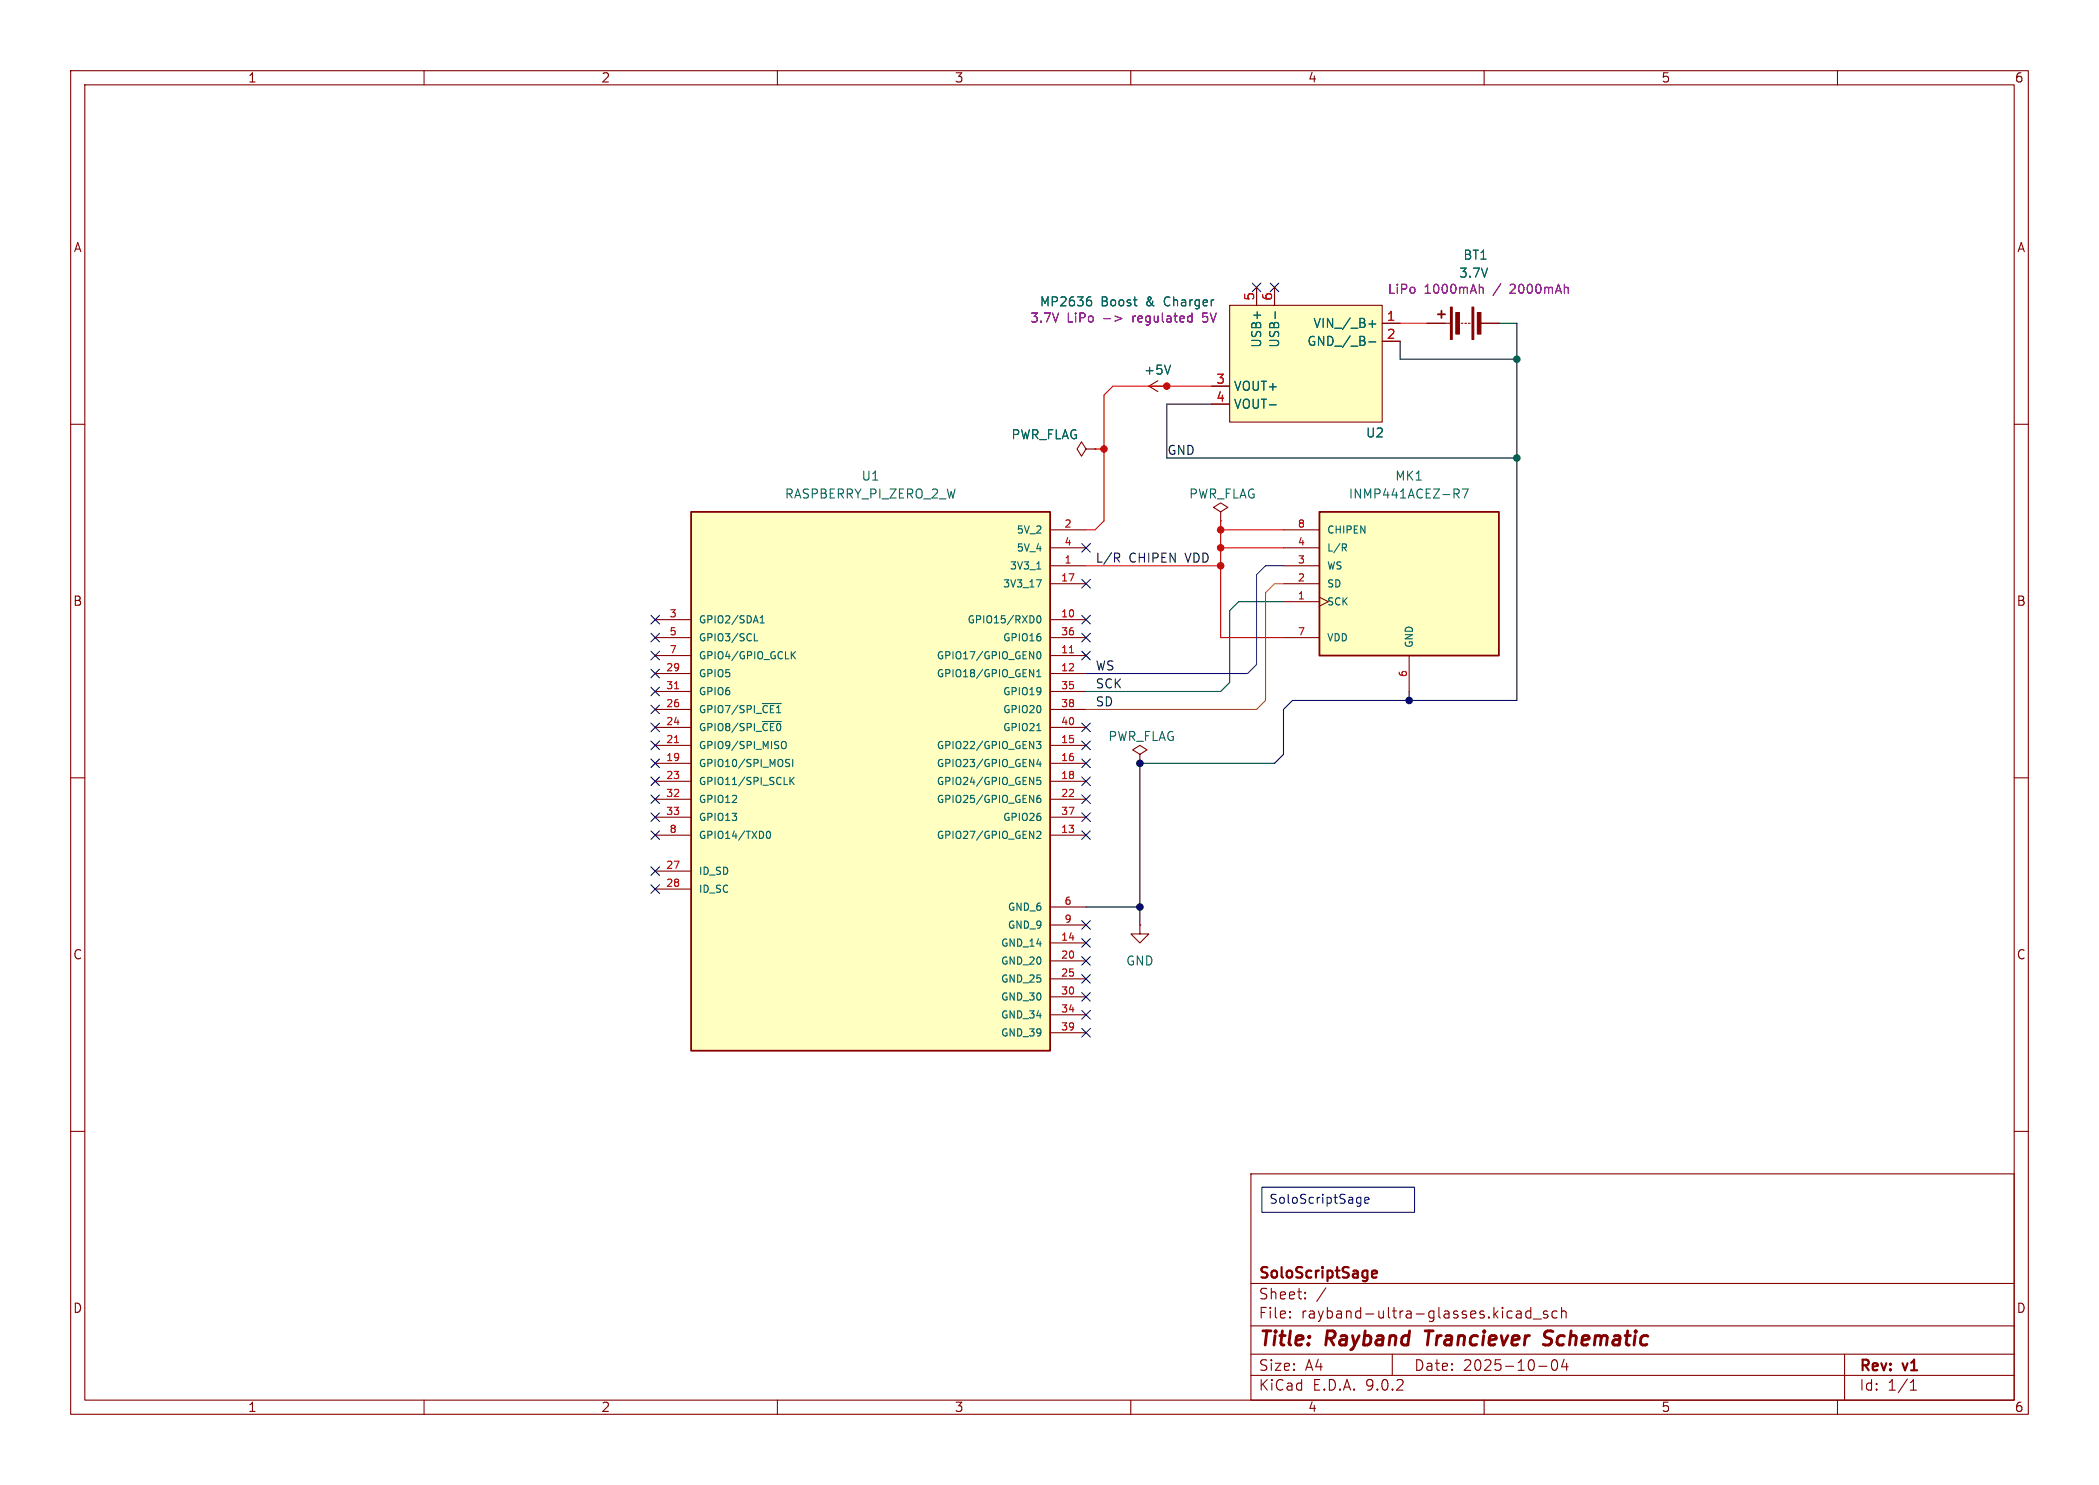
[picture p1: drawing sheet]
<svg xmlns="http://www.w3.org/2000/svg" width="297mm" height="210mm" viewBox="0 0 297 210" stroke-linecap="round" stroke-linejoin="round" font-family="sans-serif">
<g fill="none" stroke="#840000" stroke-width=".15">
<path d="M10 10h277v190h-277zM12 12h273v186h-273zM60 10v2M110 10v2M160 10v2M210 10v2M260 10v2M10 60h2M285 60h2M10 110h2M285 110h2M10 160h2"/>
<path d="M177 166h108v32h-108zM285 160h2M60 198v2M110 198v2M160 198v2M177 194.5h108M177 191.5h108M177 187.5h108M177 181.5h108M182.5 186.3h.1l-.1 .1M182.5 186.3v.1M182.5 185.5v.1"/>
<path d="M182.5 185.5h.1l-.1 .1M184.7 183.6v.1M184.7 183.6h-.1l.1 .1M184.7 182.8v.1M184.7 182.8h-.1l.1 .1M187.6 182.1l-1.3 2M197 191.5v3M210 198v2M214.6 185.5l.1-.1 .5 .1v.9M214.6 186.3l.1 .1 .5-.1M215.2 185.8l-.6 .1M216.6 185.5l-.4-.1-.3 .3v.4l.1 .2 .2 .1 .4-.1"/>
<path d="M216.6 184.9v1.5M217 186.5h1.1M217.7 193.2h1.2M219 185.5l-.4-.1-.2 .2 .1 .2 .5 .2v.1v.2l-.2 .1-.4-.1M219.7 192.4a.36 .36 0 0 1 .3-.1 .36 .36 0 0 1 .3 .3 .77 .77 0 0 1-.4 1.2 .91 .91 0 0 1-.2-1.4zM220.3 185.5l-.4-.1-.3 .3v.4l.1 .2 .2 .1 .4-.1M221 185.5a.37 .37 0 0 1 .6 .1v.8M221 184.9v1.5M221.3 192.2l-.3 1.1h.9M221.7 192.8v1M260 198v2M261 191.5v6.5"/>
<path d="M270.3 196.6h.9M270.3 195.5l.4-.4v1.5"/>
</g>
<path d="M201.6 188.2h1.2M202.2 188.2l-.2 2M219.4 190a.85 .85 0 0 1-1 .1M219.5 188.2h-.5a.49 .49 0 0 0-.5 .4 .49 .49 0 0 0 .4 .6l.5 .2" fill="none" stroke="#840000" stroke-width=".4"/>
<path d="M194.1 180.2l.7-.2v-.2l-.5-.1-.2 .2 .1 .7 .1 .1 .5-.1" fill="none" stroke="#840000" stroke-width=".3"/>
<path d="M174 43.2h21.6v16.5h-21.6z" fill="#ffffc2"/>
<g fill="none" stroke="#840000" stroke-width=".15">
<path d="M171.4 57.2h2.6M171.4 54.6h2.6M174 43.2h21.6v16.5h-21.6zM177.8 40.6v2.6M180.3 40.6v2.6M195.6 48.3h2.5M195.6 45.7h2.5M201.9 45.7h3.3M206.8 45.7h.2M207.3 45.7h.2M207.8 45.7h.2M209.5 45.7h2.6"/>
<path d="M153.7 63.5l-.7-1-.6 1 .6 1 .7-1h1.2M154.9 63.5h.1M172.7 72.4l1-.6-1-.7-1 .7 1 .6v1.3M172.7 73.7h.1M161.3 106.7l1-.7-1-.6-1 .6 1 .7v1.3M161.3 108h.1M161.3 130.8v1.3h1.3l-1.3 1.3-1.3-1.3h1.3M161.3 130.8h.1"/>
</g>
<path d="M154 42.5h.2l.3 .2-.1 .4-.4 .2M154.1 42h.2M179.6 57.2h1M180.4 44.1v1M193.7 48.4h1M193.7 45.8h1M194.2 45.3v1" fill="none" stroke="#006464" stroke-width=".15"/>
<path d="M157.8 44.7l.9 .4-.9 .3M168.3 44.7l.3 .1M168.6 44.3v1.2M168.6 45.5h-.3M209.5 40.6l.3 .1 .1 .1v.7" fill="none" stroke="#840084" stroke-width=".15"/>
<g fill="#840000" stroke="#840000" stroke-width=".15">
<path d="M205.2 43.4h.3v4.6h-.3z"/>
<path d="M208.3 43.4h.2v4.6h-.2z"/>
<path d="M206 44.2h.5v3h-.5z"/>
<path d="M209 44.2h.5v3h-.5z"/>
</g>
<path d="M203.5 44.5h1M204 43.9v1.1" fill="none" stroke="#840000" stroke-width=".25"/>
<path d="M186.7 72.4h25.4v20.3h-25.4z" fill="#ffffc2"/>
<path d="M186.7 72.4h25.4v20.3h-25.4z" fill="none" stroke="#840000" stroke-width=".25"/>
<path d="M162.6 54.6l1.2 .8M162.6 54.6h2.5M163.8 53.8l-1.2 .8M165.1 54.6h.1M181.6 77.5h5.1M181.6 74.9h5.1M181.6 90.2h5.1M181.6 85.1h5.1M181.6 82.6h5.1M181.6 80h5.1M186.7 84.5l1.3 .6-1.3 .6M199.4 92.7v5.1" fill="none" stroke="#840000" stroke-width=".15"/>
<path d="M165.6 51.6l-.4 1.3M190.2 77.4l.3 .5M190.3 76.9l.2 .2v.3h-.2M206 69.8l.5 .6M206.2 69.2l.3 .2-.1 .3-.2 .1M206.9 69.2h.8l-.5 1.2" fill="none" stroke="#006464" stroke-width=".15"/>
<path d="M97.8 72.4h50.8v76.2h-50.8z" fill="#ffffc2"/>
<path d="M97.8 72.4h50.8v76.2h-50.8z" fill="none" stroke="#840000" stroke-width=".25"/>
<g fill="none" stroke="#840000" stroke-width=".15">
<path d="M165.1 54.6h.1M171.4 57.2h2.6M171.4 54.6h2.6M177.8 40.6v2.6M180.3 40.6v2.6M195.6 48.3h2.5M195.6 45.7h2.5M201.9 45.7h2.6M209.5 45.7h2.6M148.6 74.9h5.1M148.6 77.5h5.1M154.9 63.5h.1"/>
<path d="M92.7 87.6h5.1M92.7 90.2h5.1M92.7 92.7h5.1M92.7 95.3h5.1M92.7 97.8h5.1M148.6 87.6h5.1M148.6 90.2h5.1M148.6 92.7h5.1M148.6 95.3h5.1M148.6 97.8h5.1M148.6 80h5.1M148.6 82.6h5.1"/>
<path d="M92.7 100.3h5.1M92.7 102.9h5.1M92.7 105.4h5.1M92.7 108h5.1M92.7 110.5h5.1M92.7 113h5.1M92.7 115.6h5.1M92.7 118.1h5.1M148.6 100.3h5.1M148.6 102.9h5.1M148.6 105.4h5.1M148.6 108h5.1"/>
<path d="M148.6 110.5h5.1M148.6 113h5.1M148.6 115.6h5.1M148.6 118.1h5.1M92.7 123.2h5.1M92.7 125.7h5.1M148.6 128.3h5.1M148.6 130.8h5.1M148.6 133.4h5.1M148.6 135.9h5.1M148.6 138.4h5.1M148.6 141h5.1"/>
<path d="M148.6 143.5h5.1M148.6 146.1h5.1"/>
</g>
<g fill="none" stroke="#006464" stroke-width=".15">
<path d="M154 42.5h.2l.3 .2-.1 .4-.4 .2M154.1 42h.2M165.6 51.6l-.4 1.3M179.6 57.2h1M180.4 44.1v1M193.7 48.4h1M193.7 45.8h1M194.2 45.3v1M106.7 90.6h.5M107.6 88.1h.5M107.6 87.4l.3-.3v1M107.9 99.5h2.7"/>
<path d="M112.1 92.6l.4 .6M112.5 92.2l-.5 .5M146.7 82h.6l-.4 1M146.7 80.5h.6M146.7 95.7h.6M146.7 95l.3-.3v1M146.8 92.3l.1-.1a.54 .54 0 0 1 .4 .5 .54 .54 0 0 1-.4 .5l-.1-.1-.1-.3zM146.8 87.1h.1a.54 .54 0 0 1 .4 .5 .54 .54 0 0 1-.4 .5 .68 .68 0 0 1-.1-1zM107.9 102h2.7M108.5 117.7l.2-.1a.54 .54 0 0 1 .3 .5 .54 .54 0 0 1-.3 .5l-.2-.1-.1-.3zM110.6 105l.2-.1a.34 .34 0 0 1 .4 .3v.3a.34 .34 0 0 1-.2 .4 .34 .34 0 0 1-.4-.2M111.3 107.9l.3 .1 .1 .2-.2 .2h-.2"/>
<path d="M111.3 107.4h.4M111.8 109.9v1.1M111.9 110.4l.5 .6M112.2 107.4v1M112.4 109.9l-.6 .6M146.7 104.9h.6l-.4 .3 .3 .1v.5l-.1 .1-.4-.1M146.7 117.7l.4-.1 .2 .2-.6 .8h.6M146.7 103.3h.6M146.9 107.3l-.2 .8h.6M147.2 112.5h-.3a.68 .68 0 0 0 0 1l.3-.1 .1-.3-.2-.2h-.2l-.2 .2M147.2 107.7v.7M147.2 109.9h-.5v.5l.1-.1 .4 .1 .1 .1-.1 .4-.1 .1-.4-.1"/>
</g>
<path d="M95.4 97.4h.6M151.3 92.3h.6M95.4 105h.6" fill="none" stroke="#a90000" stroke-width=".15"/>
<path d="M158 78.9l.4 .6M158.2 78.2l.2 .3v.3l-.2 .1" fill="none" stroke="#0f0f0f" stroke-width=".15"/>
<path d="M171.4 57.2h-6.3v7.6h49.5M198.1 48.3v2.5h16.5M212.1 45.7h2.5v53.4h-31.7l-1.3 1.2v6.4l-1.3 1.3h-19v22.8M199.4 97.8v1.3M153.7 128.3h7.6" fill="none" stroke="#000" stroke-width=".15"/>
<path d="M171.4 54.6h-13.9l-1.3 1.3v17.8l-1.3 1.2h-1.2M198.1 45.7h3.8M154.9 63.5h1.3M172.7 74.9h8.9M172.7 73.7v16.5h8.9M172.7 77.5h8.9M153.7 80h19" fill="none" stroke="#f00" stroke-width=".15"/>
<path d="M181.6 80h-2.5l-1.3 1.3v12.7l-1.3 1.3h-22.8" fill="none" stroke="#00f" stroke-width=".15"/>
<path d="M181.6 85.1h-6.3l-1.3 1.3v10.1l-1.3 1.3h-19" fill="none" stroke="#004800" stroke-width=".15"/>
<path d="M181.6 82.6h-1.3l-1.2 1.2v15.3l-1.3 1.2h-24.1" fill="none" stroke="#c60" stroke-width=".15"/>
<g fill="none" stroke="#000084" stroke-width=".15">
<path d="M177.2 40l1.2 1.2M178.4 40l-1.2 1.2M179.7 40l1.2 1.2M180.9 40l-1.2 1.2M153.1 76.9l1.2 1.2M154.3 76.9l-1.2 1.2M92.1 97.2l1.2 1.2M92.1 94.6l1.2 1.3M92.1 99.7l1.2 1.2M92.1 92.1l1.2 1.2M92.1 89.6l1.2 1.2M92.1 87l1.2 1.2"/>
<path d="M93.3 97.2l-1.2 1.2M93.3 94.6l-1.2 1.3M93.3 99.7l-1.2 1.2M93.3 92.1l-1.2 1.2M93.3 89.6l-1.2 1.2M93.3 87l-1.2 1.2M153.1 89.6l1.2 1.2M153.1 92.1l1.2 1.2M153.1 87l1.2 1.2M153.1 81.9l1.2 1.3M154.3 89.6l-1.2 1.2M154.3 92.1l-1.2 1.2"/>
<path d="M154.3 87l-1.2 1.2M154.3 81.9l-1.2 1.3M92.1 102.3l1.2 1.2M92.1 104.8l1.2 1.2M92.1 115l1.2 1.2M92.1 117.5l1.2 1.2M92.1 107.3l1.2 1.3M92.1 112.4l1.2 1.2M92.1 109.9l1.2 1.2M93.3 102.3l-1.2 1.2M93.3 104.8l-1.2 1.2M93.3 115l-1.2 1.2"/>
<path d="M93.3 117.5l-1.2 1.2M93.3 107.3l-1.2 1.3M93.3 112.4l-1.2 1.2M93.3 109.9l-1.2 1.2M153.1 102.3l1.2 1.2M153.1 115l1.2 1.2M153.1 104.8l1.2 1.2M153.1 112.4l1.2 1.2M153.1 107.3l1.2 1.3M153.1 109.9l1.2 1.2M153.1 117.5l1.2 1.2M154.3 102.3l-1.2 1.2"/>
<path d="M154.3 115l-1.2 1.2M154.3 104.8l-1.2 1.2M154.3 112.4l-1.2 1.2M154.3 107.3l-1.2 1.3M154.3 109.9l-1.2 1.2M154.3 117.5l-1.2 1.2M92.1 122.6l1.2 1.2M92.1 125.1l1.2 1.2M93.3 122.6l-1.2 1.2M93.3 125.1l-1.2 1.2M153.1 137.8l1.2 1.2M153.1 132.7l1.2 1.3"/>
<path d="M153.1 130.2l1.2 1.2M153.1 135.3l1.2 1.2M154.3 137.8l-1.2 1.2M154.3 132.7l-1.2 1.3M154.3 130.2l-1.2 1.2M154.3 135.3l-1.2 1.2M153.1 142.9l1.2 1.2M153.1 145.4l1.2 1.3M153.1 140.4l1.2 1.2M154.3 142.9l-1.2 1.2M154.3 145.4l-1.2 1.3M154.3 140.4l-1.2 1.2"/>
</g>
<path d="M178.6 167.9h21.6v3.6h-21.6zM192.2 169.3l.4 .1M192.6 169.3v1.1l-.2 .1-.3 .1M192.6 170.1l-.4 .1M193.1 169.7l.6-.1-.1-.2-.3-.1-.2 .2 .1 .6h.4" fill="none" stroke="#0000c2" stroke-width=".15"/>
<path d="M157.8 44.7l.9 .4-.9 .3M168.3 44.7l.3 .1M168.6 44.3v1.2M168.6 45.5h-.3M209.5 40.6l.3 .1 .1 .1v.7" fill="none" stroke="#840084" stroke-width=".15"/>
<g fill="#f00" stroke="#f00" stroke-width=".15">
<circle cx="165.1" cy="54.6" r=".46"/>
<circle cx="156.2" cy="63.5" r=".46"/>
<circle cx="172.7" cy="80" r=".46"/>
<circle cx="172.7" cy="77.5" r=".46"/>
<circle cx="172.7" cy="74.9" r=".46"/>
</g>
<g fill="#009600" stroke="#009600" stroke-width=".15">
<circle cx="214.6" cy="50.8" r=".46"/>
<circle cx="214.6" cy="64.8" r=".46"/>
</g>
<g fill="#000" stroke="#000" stroke-width=".15">
<circle cx="199.4" cy="99.1" r=".46"/>
<circle cx="161.3" cy="108" r=".46"/>
<circle cx="161.3" cy="128.3" r=".46"/>
</g>
<g font-size="2.8" fill="#840000">
<text x="178" y="190.9">Title:</text>
<text x="187.7" y="190.9">Rayband</text>
<text x="202.6" y="190.9">Tranciever</text>
<text x="220.1" y="190.9">Schematic</text>
</g>
<g font-size="2.1" fill="#840000">
<text x="178" y="184">Sheet:</text>
<text x="178" y="181.2">SoloScriptSage</text>
<text x="178" y="186.7">File:</text>
<text x="184.1" y="186.7">rayband-ultra-glasses.kicad_sch</text>
<text x="178" y="196.9">KiCad</text>
<text x="178" y="194.1">Size:</text>
<text x="184.7" y="194.1">A4</text>
<text x="185.7" y="196.9">E.D.A.</text>
<text x="193.3" y="196.9">9.0.2</text>
<text x="200" y="194.1">Date:</text>
<text x="207" y="194.1">2025-10-04</text>
<text x="263" y="194.3">Rev:</text>
<text x="263" y="196.9">Id:</text>
<text x="267.1" y="196.9">1/1</text>
<text x="269.4" y="194.3">v1</text>
</g>
<g font-size="1.8" fill="#840000">
<text x="35" y="11.9">1</text>
<text x="85" y="11.9">2</text>
<text x="135" y="11.9">3</text>
<text x="185" y="11.9">4</text>
<text x="235" y="11.9">5</text>
<text x="285" y="11.9">6</text>
<text x="10.3" y="35.9">A</text>
<text x="285.3" y="35.9">A</text>
<text x="10.3" y="85.9">B</text>
<text x="285.3" y="85.9">B</text>
<text x="10.3" y="135.9">C</text>
<text x="285.3" y="135.9">C</text>
<text x="10.3" y="185.9">D</text>
<text x="285.3" y="185.9">D</text>
<text x="35" y="199.9">1</text>
<text x="85" y="199.9">2</text>
<text x="135" y="199.9">3</text>
<text x="185" y="199.9">4</text>
<text x="235" y="199.9">5</text>
<text x="285" y="199.9">6</text>
</g>
<g font-size="1.8" fill="#840084">
<text x="196.3" y="41.8">LiPo</text>
<text x="201.5" y="41.8">1000mAh</text>
<text x="211.4" y="41.8">/</text>
<text x="213.9" y="41.8">2000mAh</text>
<text x="145.7" y="45.8">3.7V</text>
<text x="151" y="45.8">LiPo</text>
<text x="156.2" y="45.8">-&gt;</text>
<text x="160.5" y="45.8">regulated</text>
<text x="170.6" y="45.8">5V</text>
</g>
<g font-size="1.8" fill="#006464">
<text x="206.4" y="39.5">3.7V</text>
<text x="207" y="36.9">BT1</text>
<text x="147" y="43.5">MP2636</text>
<text x="155.8" y="43.5">Boost</text>
<text x="162.3" y="43.5">&amp;</text>
<text x="165" y="43.5">Charger</text>
<text x="185.7" y="46.6">VIN_/_B+</text>
<text x="161.8" y="53.2">+5V</text>
<text x="178.7" y="49.3" transform="rotate(-90 178.7 49.3)">USB+</text>
<text x="181.2" y="49.3" transform="rotate(-90 181.2 49.3)">USB-</text>
<text x="184.9" y="49.1">GND_/_B-</text>
<text x="174.5" y="58">VOUT-</text>
<text x="174.5" y="55.5">VOUT+</text>
<text x="143" y="62.3">PWR_FLAG</text>
<text x="193.2" y="62.1">U2</text>
<text x="111" y="70.7">RASPBERRY_PI_ZERO_2_W</text>
<text x="121.8" y="68.2">U1</text>
<text x="168.2" y="70.7">PWR_FLAG</text>
<text x="190.8" y="70.7">INMP441ACEZ-R7</text>
<text x="197.3" y="68.2">MK1</text>
<text x="156.7" y="105">PWR_FLAG</text>
<text x="159.3" y="136.8">GND</text>
</g>
<g font-size="1.8" fill="#a90000">
<text x="177.5" y="42.6" transform="rotate(-90 177.5 42.6)">5</text>
<text x="180.1" y="42.6" transform="rotate(-90 180.1 42.6)">6</text>
<text x="196.1" y="45.5">1</text>
<text x="196.1" y="48">2</text>
<text x="172" y="56.9">4</text>
<text x="172" y="54.4">3</text>
</g>
<g font-size="1.8" fill="#0f0f0f">
<text x="165.1" y="64.4">GND</text>
<text x="154.9" y="79.7">L/R</text>
<text x="159.7" y="79.7">CHIPEN</text>
<text x="167.9" y="79.7">VDD</text>
<text x="154.9" y="94.9">WS</text>
<text x="154.9" y="97.4">SCK</text>
<text x="154.9" y="100">SD</text>
</g>
<text font-size="1.8" fill="#0000c2" x="179.5" y="170.6">SoloScriptSage</text>
<g font-size="1.4" fill="#006464">
<text x="143.7" y="75.7">5V_2</text>
<text x="187.7" y="75.7">CHIPEN</text>
<text x="141.8" y="83.3">3V3_17</text>
<text x="142.8" y="80.7">3V3_1</text>
<text x="143.7" y="78.2">5V_4</text>
<text x="187.7" y="83.3">SD</text>
<text x="187.7" y="80.7">WS</text>
<text x="187.7" y="78.2">L/R</text>
<text x="98.8" y="88.4">GPIO2/SDA1</text>
<text x="136.8" y="88.4">GPIO15/RXD0</text>
<text x="187.7" y="85.8">SCK</text>
<text x="98.8" y="90.9">GPIO3/SCL</text>
<text x="98.8" y="93.4">GPIO4/GPIO_GCLK</text>
<text x="98.8" y="96">GPIO5</text>
<text x="132.4" y="93.4">GPIO17/GPIO_GEN0</text>
<text x="132.4" y="96">GPIO18/GPIO_GEN1</text>
<text x="141.8" y="90.9">GPIO16</text>
<text x="187.7" y="90.9">VDD</text>
<text x="200.1" y="91.7" transform="rotate(-90 200.1 91.7)">GND</text>
<text x="98.8" y="98.5">GPIO6</text>
<text x="98.8" y="101.1">GPIO7/SPI_~{CE1}</text>
<text x="141.8" y="98.5">GPIO19</text>
<text x="141.8" y="101.1">GPIO20</text>
<text x="98.8" y="103.6">GPIO8/SPI_~{CE0}</text>
<text x="98.8" y="106.1">GPIO9/SPI_MISO</text>
<text x="132.4" y="106.1">GPIO22/GPIO_GEN3</text>
<text x="141.8" y="103.6">GPIO21</text>
<text x="98.8" y="108.7">GPIO10/SPI_MOSI</text>
<text x="98.8" y="111.2">GPIO11/SPI_SCLK</text>
<text x="98.8" y="113.8">GPIO12</text>
<text x="132.4" y="108.7">GPIO23/GPIO_GEN4</text>
<text x="132.4" y="111.2">GPIO24/GPIO_GEN5</text>
<text x="132.4" y="113.8">GPIO25/GPIO_GEN6</text>
<text x="98.8" y="116.3">GPIO13</text>
<text x="98.8" y="118.8">GPIO14/TXD0</text>
<text x="132.4" y="118.8">GPIO27/GPIO_GEN2</text>
<text x="141.8" y="116.3">GPIO26</text>
<text x="98.8" y="123.9">ID_SD</text>
<text x="98.8" y="126.5">ID_SC</text>
<text x="142.5" y="129">GND_6</text>
<text x="142.5" y="131.5">GND_9</text>
<text x="141.5" y="134.1">GND_14</text>
<text x="141.5" y="136.6">GND_20</text>
<text x="141.5" y="139.2">GND_25</text>
<text x="141.5" y="141.7">GND_30</text>
<text x="141.5" y="144.2">GND_34</text>
<text x="141.5" y="146.8">GND_39</text>
</g>
<g font-size="1.4" fill="#a90000">
<text x="150.5" y="74.7">2</text>
<text x="150.5" y="77.2">4</text>
<text x="183.5" y="77.2">4</text>
<text x="183.5" y="74.7">8</text>
<text x="150" y="82.3">17</text>
<text x="150.5" y="79.8">1</text>
<text x="183.5" y="82.3">2</text>
<text x="183.5" y="79.8">3</text>
<text x="94.6" y="87.4">3</text>
<text x="94.6" y="89.9">5</text>
<text x="150" y="87.4">10</text>
<text x="150" y="89.9">36</text>
<text x="183.5" y="89.9">7</text>
<text x="183.5" y="84.8">1</text>
<text x="94.2" y="95">29</text>
<text x="94.6" y="92.5">7</text>
<text x="150" y="92.5">11</text>
<text x="150" y="95">12</text>
<text x="199.1" y="95.9" transform="rotate(-90 199.1 95.9)">6</text>
<text x="94.2" y="97.5">31</text>
<text x="94.2" y="100.1">26</text>
<text x="150" y="97.5">35</text>
<text x="150" y="100.1">38</text>
<text x="94.2" y="102.6">24</text>
<text x="94.2" y="105.2">21</text>
<text x="94.2" y="107.7">19</text>
<text x="150" y="102.6">40</text>
<text x="150" y="105.2">15</text>
<text x="150" y="107.7">16</text>
<text x="94.2" y="110.2">23</text>
<text x="94.2" y="112.8">32</text>
<text x="150" y="110.2">18</text>
<text x="150" y="112.8">22</text>
<text x="94.2" y="115.3">33</text>
<text x="94.6" y="117.9">8</text>
<text x="150" y="115.3">37</text>
<text x="150" y="117.9">13</text>
<text x="94.2" y="122.9">27</text>
<text x="94.2" y="125.5">28</text>
<text x="150.5" y="128">6</text>
<text x="150.5" y="130.6">9</text>
<text x="150" y="133.1">14</text>
<text x="150" y="135.6">20</text>
<text x="150" y="138.2">25</text>
<text x="150" y="140.7">30</text>
<text x="150" y="143.3">34</text>
<text x="150" y="145.8">39</text>
</g>
</svg>
